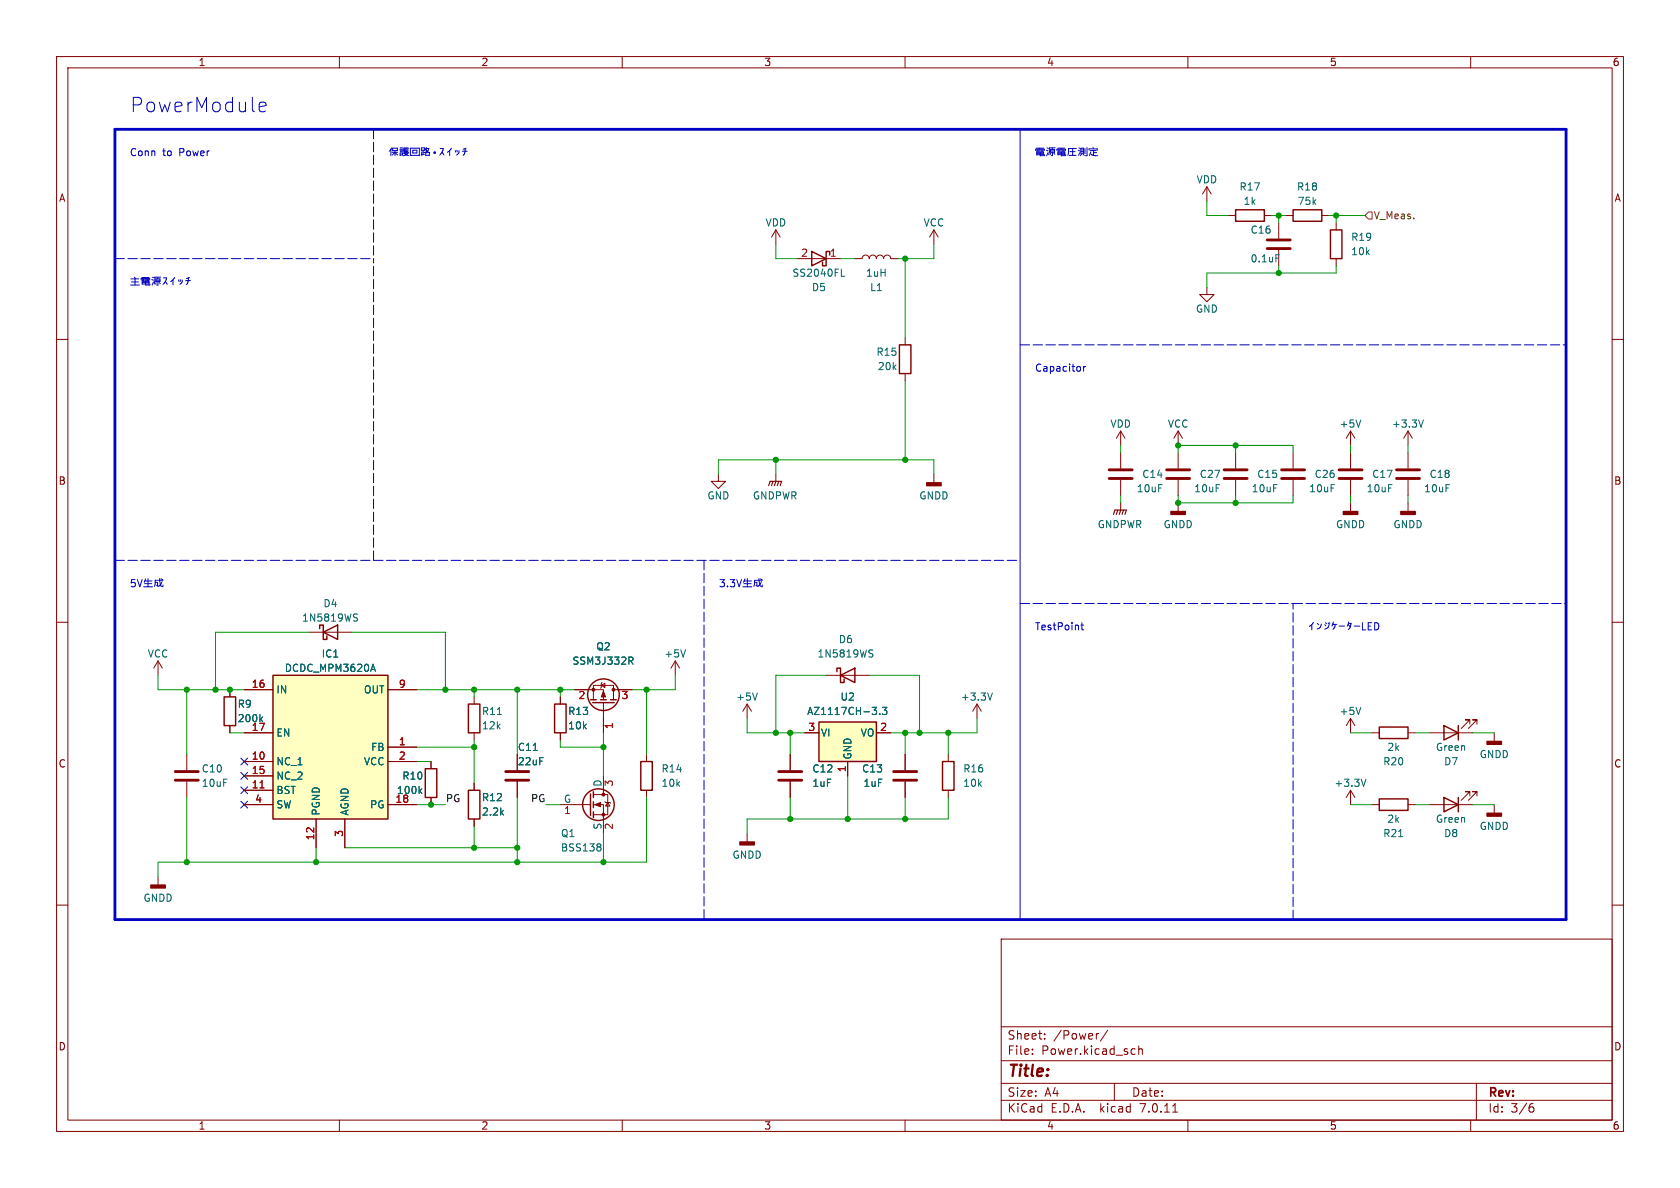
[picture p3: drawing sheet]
<svg xmlns="http://www.w3.org/2000/svg" width="297mm" height="210mm" viewBox="0 0 297 210" stroke-linecap="round" stroke-linejoin="round" font-family="sans-serif">
<g fill="none" stroke="#840000" stroke-width=".18">
<path d="M10 10h277v190h-277zM12 12h273v186h-273zM60 10v2M110 10v2M160 10v2M210 10v2M260 10v2M213.4 33l-.8 1.3M213.4 33v2.6M213.4 33l.7 1.3M217.2 38.1h1.2M223.5 38.1h1.3"/>
<path d="M226.1 39.4v2.8M227.3 38.1h1.3M233.7 38.1h1.2M236.2 39.4v1.2M10 60h2M137.2 40.6v2.6M137.2 40.6l-.8 1.3M137.2 40.6l.7 1.3M141 45.7h7.6M151.1 45.7h1.3a.64 .64 0 0 1 .6-.6 .64 .64 0 0 1 .7 .6 .64 .64 0 0 1 .6-.6 .64 .64 0 0 1 .6 .6 .64 .64 0 0 1 .7-.6 .64 .64 0 0 1 .6 .6 .64 .64 0 0 1 .6-.6 .64 .64 0 0 1 .7 .6h1.2M160 59.7v1.3M165.1 40.6l-.8 1.3"/>
<path d="M165.1 40.6v2.6M165.1 40.6l.8 1.3M213.4 50.8v1.3h1.2l-1.2 1.2-1.3-1.2h1.3M226.1 44.2v2.8M236.2 45.7v1.3M285 60h2M160 66v1.3M198.1 76.2v2.5M198.1 76.2l-.7 1.3M198.1 76.2l.8 1.3M208.3 76.2l-.8 1.3M208.3 76.2v2.5"/>
<path d="M208.3 76.2l.7 1.3M238.8 76.2v2.5M238.8 76.2l-.8 1.3M238.8 76.2l.7 1.3M248.9 76.2l-.7 1.3M248.9 76.2v2.5M248.9 76.2l.8 1.3M127 83.8v1.3h1.3l-1.3 1.3-1.3-1.3h1.3M137.2 83.8v1.3M165.1 83.8v1.5M198.1 80v2.8M198.1 84.8v2.8"/>
<path d="M198.1 88.9v1.3M208.3 80v2.8M208.3 84.8v2.8M208.3 88.9v1.5M218.4 80v2.8M218.4 84.8v2.8M228.6 80v2.8M228.6 84.8v2.8M238.8 80v2.8M238.8 84.8v2.8M238.8 88.9v1.5M248.9 80v2.8"/>
<path d="M248.9 84.8v2.8M248.9 88.9v1.5M10 110h2M27.9 116.8v2.6M27.9 116.8l-.7 1.3M27.9 116.8l.8 1.3M54.6 111.8h7.6M119.4 116.8l-.8 1.3M119.4 116.8v2.6M119.4 116.8l.7 1.3M146 119.4h7.7M285 110h2"/>
<path d="M33 133.4v2.7M33 138.2v2.8M40.6 121.9v1.3M40.6 128.3v1.2M43.2 129.5h5.1M43.2 121.9h5.1M43.2 134.6h5.1M43.2 139.7h5.1M43.2 137.2h5.1M68.6 121.9h5.1M68.6 132.1h5.1M68.6 134.6h5.1"/>
<path d="M76.2 134.6v1.3M83.8 123.2v1.3M83.8 129.5v1.3M83.8 138.4v1.3M91.4 133.4v2.7M91.4 138.2v2.8M99.1 123.2v1.3M99.1 129.5v1.3M101.6 121.9h5.1v1.8M104.9 123.7v-2.5h3.6v2.5M106.3 121.2l.6-.4v.7zM106.4 120.7l-.1 .1v.7l-.1 .2"/>
<path d="M106.7 124.2v5.3M106.7 137.2v3.3M108.5 121.9h3.3M114.3 133.4v1.2M114.3 139.7v1.3M132.1 124.5v2.5M132.1 124.5l-.8 1.2M132.1 124.5l.7 1.2M139.7 133.4v2.7M139.7 138.2v2.8M142.2 129.5h2.6M149.9 134.6v2.6"/>
<path d="M154.9 129.5h2.6M160 133.4v2.7M160 138.2v2.8M167.6 133.4v1.2M167.6 139.7v1.3M172.7 124.5l-.7 1.2M172.7 124.5v2.5M172.7 124.5l.8 1.2M238.8 127v2.5M238.8 139.7v2.5M238.8 139.7l-.8 1.3M238.8 139.7l.7 1.3"/>
<path d="M238.8 127l-.8 1.3M238.8 127l.7 1.3M242.6 129.5h1.2M248.9 129.5h1.3M252.7 129.5h7.6M259.8 128v-.7h-.7h.7l-1.5 1.5M261.1 128v-.7h-.8h.8l-1.5 1.5M264.2 129.5v1.6M10 160h2M27.9 154.9v1.6M43.2 142.2h5.1M55.9 144.8v5.1"/>
<path d="M61 144.8v5.1M68.6 142.2h5.1M76.2 141v1.2M83.8 144.8v1.3M99.1 142.2h5.3M104.9 142.2h1.8v5.1M104.9 140.5h2.5v3.5h-2.5M106.9 141.7l.2 .2h.7l.1 .1M107.4 141.9l.4 .6h-.7zM132.1 147.3v1.5M242.6 142.2h1.2M248.9 142.2h1.3"/>
<path d="M252.7 142.2h7.6M259.8 140.7v-.7h-.7h.7l-1.5 1.5M261.1 140.7v-.7h-.8h.8l-1.5 1.5M264.2 142.2v1.6M285 160h2M177 166h108v32h-108zM60 198v2M110 198v2M160 198v2M177 194.5h108M177 191.5h108M177 187.5h108"/>
<path d="M177 181.5h108M182.5 186.3v.1M182.5 185.5v.1M184.7 183.6v.1M184.7 182.8v.1M194.2 182.7l-.2 .1M195.8 182.1l-1.3 2M197 191.5v3M200.2 185.4l.5 .1M200.7 186.3l-.5 .1M201.3 185.5l.2-.1 .4 .1 .1 .9M201.3 184.9v1.5"/>
<path d="M207.3 196.6h.9M210 198v2M260 198v2M261 191.5v6.5M270.6 195.7h.3l.3 .3-.1 .5-.5 .1M271 195.1l-.4 .1"/>
</g>
<g fill="none" stroke="#840000" stroke-width=".25">
<path d="M218.4 37.1h5.1v2h-5.1zM228.6 37.1h5.1v2h-5.1zM143.5 44.5l2.5 1.2-2.5 1.3zM146.7 45.1v-.6h-.7v2.5h-.6v-.6M235.2 40.6h2v5.1h-2zM159 61h2v5h-2zM48.3 119.4h20.3v25.4h-20.3zM56.5 111.1v-.6h.6v2.5h.7v-.6M57.1 111.8l2.6-1.3v2.5zM148 118.7v-.6h.6v2.6h.6v-.7M148.6 119.4l2.5-1.3v2.6zM39.6 123.2h2.1v5.1h-2.1z"/>
<path d="M75.2 135.9h2v5.1h-2zM82.8 139.7h2v5.1h-2zM82.8 124.5h2v5h-2zM98 124.5h2.1v5h-2.1zM104.4 123.7h1M104.8 124.2h3.8M104.9 140v1M106.2 123.7h1M107.9 123.7h1.1M113.3 134.6h2v5.1h-2zM144.8 127.6h10.1v7h-10.1zM166.6 134.6h2.1v5.1h-2.1z"/>
<path d="M243.8 128.5h5.1v2.1h-5.1zM255.3 128.3l2.5 1.2-2.5 1.3zM257.8 128.3v2.5M104.4 140.3v3.8M104.9 141.7v1M104.9 143.5v1M243.8 141.2h5.1v2.1h-5.1zM255.3 141l2.5 1.2-2.5 1.3zM257.8 141v2.5"/>
<circle cx="106.7" cy="122.8" r="2.79"/>
<circle cx="105.8" cy="142.2" r="2.79"/>
</g>
<g fill="none" stroke="#840000" stroke-width=".51">
<path d="M224 43.9h4.1M224 42.4h4.1M196.1 84.6h4.1M196.1 83.1h4.1M206.2 84.6h4.1M206.2 83.1h4.1M216.4 84.6h4.1M216.4 83.1h4.1M226.6 84.6h4M226.6 83.1h4M236.7 84.6h4.1M236.7 83.1h4.1"/>
<path d="M246.9 84.6h4.1M246.9 83.1h4.1M31 137.9h4.1M31 136.4h4.1M89.4 137.9h4.1M89.4 136.4h4.1M137.7 137.9h4M137.7 136.4h4M158 137.9h4.1M158 136.4h4.1"/>
</g>
<g fill="#840000" stroke="#840000" stroke-width=".25">
<path d="M237.5 90.4h2.5v.5h-2.5z"/>
<path d="M130.8 148.8h2.5v.6h-2.5z"/>
<path d="M163.8 85.3h2.6v.6h-2.6z"/>
<path d="M247.6 90.4h2.6v.5h-2.6z"/>
<path d="M262.9 131.1h2.5v.5h-2.5z"/>
<path d="M262.9 143.8h2.5v.5h-2.5z"/>
<path d="M207 90.4h2.5v.5h-2.5z"/>
<path d="M26.7 156.5h2.5v.5h-2.5z"/>
</g>
<g fill="none" stroke="#006464" stroke-width=".18">
<path d="M148.7 48.8h.6M225.6 45h.6M240.6 74.2l-.4 1.3M251.6 74.2l-.4 1.3M62.7 109.1l.4 .2 .1 .3-.2 .2h-.3M62.7 108.5l.5 .1M65.6 118.3h.7M65.9 117.4l.5 1.3M111.2 116.1h.5l.2 .3-.1 .4h-.6M111.5 116.8l.4 .6M121.2 114.9l-.4 1.2M153.8 115.5l.4 .1 .1 .3-.2 .2h-.3"/>
<path d="M153.8 114.9h.5M46.1 127.1l.3 .5M46.4 126.7l-.4 .5M74.2 139.8l.4 .5M74.6 139.4l-.5 .5M87.9 126.3h.7M94.3 132.7h.7M133.9 122.5l-.4 1.3M154.2 125h.8l-.5 .5M154.9 125.6v.6M155.5 126.2v.1M156 125h.8l-.4 .5 .3 .1v.6l-.2 .1-.5-.1"/>
<path d="M175.4 122.5l-.4 1.3M240.6 125l-.4 1.3M241.5 137.7l-.4 1.3M106 149.2l.2 .2-.2 .3 .2 .3v.2l-.2 .2M247.3 147.9h.7"/>
</g>
<g fill="#840000" stroke="#840000" stroke-width=".18">
<path d="M105.2 142.2l1-.3v.7z"/>
<path d="M106.7 122.2l.4 1h-.8z"/>
<circle cx="106.7" cy="144" r=".25"/>
<circle cx="106.7" cy="140.5" r=".25"/>
<circle cx="104.9" cy="121.9" r=".25"/>
<circle cx="108.5" cy="121.9" r=".25"/>
</g>
<g fill="#ffffc2" stroke="#ffffc2" stroke-width=".18">
<path d="M144.8 127.6h10.1v7h-10.1z"/>
<path d="M48.3 119.4h20.3v25.4h-20.3z"/>
</g>
<path d="M135.9 85.9l.2-.8h2.1l-.3 .8M136.7 85.1l-.3 .8M137.2 85.1l-.3 .8M137.7 85.1l-.3 .8M196.8 90.9l.3-.7h2l-.2 .7M197.6 90.2l-.2 .7M198.1 90.2l-.2 .7M198.6 90.2l-.2 .7" fill="none" stroke="#840000" stroke-width=".2"/>
<path d="M46 139.3h.7" fill="none" stroke="#a90000" stroke-width=".18"/>
<path d="M241.9 37.5h.7v1.2h-.7l-.6-.6z" fill="none" stroke="#725600" stroke-width=".18"/>
<g fill="none" stroke="#0000c2" stroke-width=".18">
<path d="M45.8 18.9l1.2-.2-.1-.5-.7-.1-.4 .3v1l.1 .2 .3 .2 .7-.2M180.3 22.9v139.7M191.6 64.8v.8M191.9 64.8l-.3 .2M23.9 102.5h-.6l-.1 .6 .2-.2 .4 .1 .1 .2v.4l-.2 .1-.5-.1M24.3 102.5l.4 1.2 .4-1.2M25.4 103.7h1.6M25.6 103.2h1.2M25.6 102.7h1.3M25.7 102.3l-.2 .6M26.2 102.3v1.4M27.4 102.9h.5v.6h-.2"/>
<path d="M28.2 102.3l.2 1.2 .4 .2v-.3M28.5 102.3l.3 .2M28.6 102.8l-.1 .4-.4 .4-.2 .1M28.8 102.6h-1.4l-.1 1.1M127.3 102.5h.8l-.5 .4 .4 .2v.5l-.2 .1-.5-.1M128.6 103.6v.1M129.1 102.5h.8l-.4 .4 .3 .2v.5l-.2 .1-.5-.1M130.2 102.5l.5 1.2 .4-1.2M131.3 103.7h1.6M131.5 103.2h1.3M131.6 102.7h1.2M131.7 102.3l-.2 .6"/>
<path d="M132.1 102.3v1.4M133.4 102.9h.4v.6h-.2M134.2 102.3l.2 1.2 .3 .2 .1-.3M134.4 102.3l.3 .2M134.6 102.8l-.2 .4-.3 .4-.3 .1M134.8 102.6h-1.4l-.1 1.1M191.1 110.5h.5M191.3 110.1v1.1l.3 .1M231.9 110.4v.9M231.9 110.4l-.4 .3M232.2 110l-.3 .4M232.9 110.2l.2 .2"/>
<path d="M233.6 110.3a.84 .84 0 0 1-.7 .9M234.2 110.4l.2 .2M234.3 110.1l.2 .2M234.8 110.1l.1 .2M235 110.4a.96 .96 0 0 1-.8 .8M235 110.1l.1 .1M235.7 110.4h.6M235.7 110l-.2 .7M236 110.4v.5l-.3 .4M236.7 110.7h1M238.4 110.4l.3 .4M238.4 110l-.2 .7"/>
<path d="M238.4 110.2h.5l-.2 .7-.3 .4M239.4 110.7h1M240.9 110.1v1.2h.6M241.9 110.7h.4M242.5 110.1h-.6v1.2h.6M243 110.1a.64 .64 0 0 1 .8 .6 .64 .64 0 0 1-.8 .6z"/>
</g>
<path d="M66 22.9v22.8M20.3 45.7h45.7M180.3 61h96.6M20.3 99.1h160M66 99.1v-53.4M124.5 99.1v63.5M180.3 106.7h48.3M228.6 106.7h48.3M228.6 162.6v-55.9" fill="none" stroke="#0000c2" stroke-width=".18" stroke-dasharray="1.7 .6"/>
<path d="M20.3 22.9h256.6v139.7h-256.6z" fill="none" stroke="#0000c2" stroke-width=".5"/>
<g fill="none" stroke="#009600" stroke-width=".18">
<path d="M213.4 35.6v2.5h3.8M224.8 38.1h2.5M226.1 38.1v1.3M234.9 38.1h6.4M236.2 38.1v1.3M137.2 43.2v2.5h3.8M148.6 45.7h2.5M160 45.7v14M165.1 43.2v2.5h-6.4M226.1 47v1.3M236.2 47v1.3h-22.8v2.5M160 67.3v14"/>
<path d="M198.1 78.7v1.3M218.4 78.7v1.3M238.8 78.7v1.3M248.9 78.7v1.3M127 83.8v-2.5h38.1v2.5M137.2 81.3v2.5M198.1 87.6v1.3M208.3 80v-1.3h20.3v1.3M208.3 87.6v1.3h20.3v-1.3M218.4 87.6v1.3M238.8 87.6v1.3M248.9 87.6v1.3"/>
<path d="M27.9 119.4v2.5h15.3M54.6 111.8h-16.5v10.1M62.2 111.8h16.5v10.1M119.4 119.4v2.5h-7.6M146 119.4h-8.8v10.1M153.7 119.4h8.9v10.1M33 121.9v11.5M40.6 129.5h2.6M73.7 121.9h27.9M73.7 132.1h10.1M73.7 134.6h2.5M83.8 121.9v1.3"/>
<path d="M83.8 130.8v7.6M91.4 121.9v11.5M99.1 130.8v1.3h7.6M99.1 121.9v1.3M106.7 129.5v7.7M114.3 121.9v11.5M132.1 127v2.5h10.1M139.7 129.5v3.9M149.9 137.2v7.6M160 129.5v3.9M167.6 129.5v3.9M172.7 127v2.5h-15.2"/>
<path d="M238.8 129.5h3.8M250.2 129.5h2.5M260.3 129.5h3.9M33 141v11.4M55.9 149.9v2.5M61 149.9h30.4M73.7 142.2h5M83.8 146.1v3.8M91.4 141v11.4M96.5 142.2h2.6M106.7 147.3v5.1M114.3 141v11.4h-86.4v2.5"/>
<path d="M139.7 141v3.8M160 141v3.8M167.6 141v3.8h-35.5v2.5M238.8 142.2h3.8M250.2 142.2h2.5M260.3 142.2h3.9"/>
</g>
<path d="M42.6 139.1l1.2 1.2M42.6 136.6l1.2 1.2M42.6 134l1.2 1.2M43.8 139.1l-1.2 1.2M43.8 136.6l-1.2 1.2M43.8 134l-1.2 1.2M42.6 141.6l1.2 1.2M43.8 141.6l-1.2 1.2" fill="none" stroke="#000084" stroke-width=".18"/>
<g fill="#009600" stroke="#009600" stroke-width=".18">
<circle cx="139.7" cy="129.5" r=".46"/>
<circle cx="137.2" cy="129.5" r=".46"/>
<circle cx="167.6" cy="129.5" r=".46"/>
<circle cx="162.6" cy="129.5" r=".46"/>
<circle cx="160" cy="144.8" r=".46"/>
<circle cx="160" cy="129.5" r=".46"/>
<circle cx="149.9" cy="144.8" r=".46"/>
<circle cx="139.7" cy="144.8" r=".46"/>
<circle cx="137.2" cy="81.3" r=".46"/>
<circle cx="40.6" cy="121.9" r=".46"/>
<circle cx="33" cy="152.4" r=".46"/>
<circle cx="55.9" cy="152.4" r=".46"/>
<circle cx="33" cy="121.9" r=".46"/>
<circle cx="38.1" cy="121.9" r=".46"/>
<circle cx="226.1" cy="48.3" r=".46"/>
<circle cx="91.4" cy="149.9" r=".46"/>
<circle cx="91.4" cy="152.4" r=".46"/>
<circle cx="83.8" cy="121.9" r=".46"/>
<circle cx="91.4" cy="121.9" r=".46"/>
<circle cx="99.1" cy="121.9" r=".46"/>
<circle cx="76.2" cy="142.2" r=".46"/>
<circle cx="83.8" cy="132.1" r=".46"/>
<circle cx="106.7" cy="132.1" r=".46"/>
<circle cx="114.3" cy="121.9" r=".46"/>
<circle cx="83.8" cy="149.9" r=".46"/>
<circle cx="78.7" cy="121.9" r=".46"/>
<circle cx="106.7" cy="152.4" r=".46"/>
<circle cx="208.3" cy="78.7" r=".46"/>
<circle cx="160" cy="45.7" r=".46"/>
<circle cx="208.3" cy="88.9" r=".46"/>
<circle cx="218.4" cy="88.9" r=".46"/>
<circle cx="160" cy="81.3" r=".46"/>
<circle cx="218.4" cy="78.7" r=".46"/>
<circle cx="226.1" cy="38.1" r=".46"/>
<circle cx="236.2" cy="38.1" r=".46"/>
</g>
<text font-size="3.5" fill="#0000c2" x="22.9" y="20.1">PowerModule</text>
<text font-size="2.8" fill="#840000" x="178" y="190.9">Title:</text>
<g font-size="2.1" fill="#840000">
<text x="178" y="184">Sheet:</text>
<text x="186.2" y="184">/Power/</text>
<text x="178" y="186.7">File:</text>
<text x="184.1" y="186.7">Power.kicad_sch</text>
<text x="178" y="196.9">KiCad</text>
<text x="178" y="194.1">Size:</text>
<text x="184.7" y="194.1">A4</text>
<text x="185.7" y="196.9">E.D.A.</text>
<text x="194.6" y="196.9">kicad</text>
<text x="200" y="194.1">Date:</text>
<text x="201.8" y="196.9">7.0.11</text>
<text x="263" y="194.3">Rev:</text>
<text x="263" y="196.9">Id:</text>
<text x="267.1" y="196.9">3/6</text>
</g>
<g font-size="1.8" fill="#840000">
<text x="35" y="11.9">1</text>
<text x="85" y="11.9">2</text>
<text x="135" y="11.9">3</text>
<text x="185" y="11.9">4</text>
<text x="235" y="11.9">5</text>
<text x="285" y="11.9">6</text>
<text x="10.3" y="35.9">A</text>
<text x="285.3" y="35.9">A</text>
<text x="10.3" y="85.9">B</text>
<text x="285.3" y="85.9">B</text>
<text x="10.3" y="135.9">C</text>
<text x="285.3" y="135.9">C</text>
<text x="10.3" y="185.9">D</text>
<text x="285.3" y="185.9">D</text>
<text x="35" y="199.9">1</text>
<text x="85" y="199.9">2</text>
<text x="135" y="199.9">3</text>
<text x="185" y="199.9">4</text>
<text x="235" y="199.9">5</text>
<text x="285" y="199.9">6</text>
</g>
<g font-size="1.8" fill="#0000c2">
<text x="22.9" y="27.7">Conn</text>
<text x="28.7" y="27.7">to</text>
<text x="31.8" y="27.7">Power</text>
<text x="68.6" y="27.7">þÿOÝ‹wVÞ•ï0û0¹0¤0Ã0Á</text>
<text x="182.9" y="27.7">þÿ–ûn•–ûW'n,[š</text>
<text x="22.9" y="50.6">þÿN;–ûn•0¹0¤0Ã0Á</text>
<text x="182.9" y="65.8">Capacitor</text>
<text x="182.9" y="111.5">TestPoint</text>
</g>
<g font-size="1.8" fill="#006464">
<text x="211.4" y="32.6">VDD</text>
<text x="219" y="33.9">R17</text>
<text x="229.2" y="33.9">R18</text>
<text x="135.2" y="40.2">VDD</text>
<text x="163.2" y="40.2">VCC</text>
<text x="219.8" y="36.4">1k</text>
<text x="221" y="41.5">C16</text>
<text x="229.3" y="36.4">75k</text>
<text x="221" y="46.6">0.1uF</text>
<text x="238.8" y="45.3">10k</text>
<text x="238.8" y="42.8">R19</text>
<text x="140" y="49.1">SS2040FL</text>
<text x="143.4" y="51.7">D5</text>
<text x="153" y="49.1">1uH</text>
<text x="153.7" y="51.7">L1</text>
<text x="211.3" y="55.5">GND</text>
<text x="154.8" y="63.1">R15</text>
<text x="155.1" y="65.6">20k</text>
<text x="196.2" y="75.8">VDD</text>
<text x="206.4" y="75.8">VCC</text>
<text x="236.7" y="75.8">+5V</text>
<text x="246" y="75.8">+3.3V</text>
<text x="125" y="88.5">GND</text>
<text x="133" y="88.5">GNDPWR</text>
<text x="162.4" y="88.5">GNDD</text>
<text x="200.9" y="87.2">10uF</text>
<text x="201.8" y="84.7">C14</text>
<text x="211" y="87.2">10uF</text>
<text x="212" y="84.7">C27</text>
<text x="221.2" y="87.2">10uF</text>
<text x="222.2" y="84.7">C15</text>
<text x="231.4" y="87.2">10uF</text>
<text x="232.3" y="84.7">C26</text>
<text x="241.5" y="87.2">10uF</text>
<text x="242.5" y="84.7">C17</text>
<text x="251.7" y="87.2">10uF</text>
<text x="252.6" y="84.7">C18</text>
<text x="194" y="93.6">GNDPWR</text>
<text x="205.6" y="93.6">GNDD</text>
<text x="236.1" y="93.6">GNDD</text>
<text x="246.2" y="93.6">GNDD</text>
<text x="57.1" y="107.5">D4</text>
<text x="53.3" y="110.1">1N5819WS</text>
<text x="148.2" y="113.9">D6</text>
<text x="26" y="116.4">VCC</text>
<text x="50.2" y="119">DCDC_MPM3620A</text>
<text x="56.8" y="116.4">IC1</text>
<text x="101.1" y="117.7">SSM3J332R</text>
<text x="105.3" y="115.2">Q2</text>
<text x="117.3" y="116.4">+5V</text>
<text x="144.4" y="116.4">1N5819WS</text>
<text x="41.9" y="125.3">R9</text>
<text x="48.8" y="122.8">IN</text>
<text x="64.2" y="122.8">OUT</text>
<text x="130" y="124.1">+5V</text>
<text x="148.5" y="124.1">U2</text>
<text x="169.8" y="124.1">+3.3V</text>
<text x="41.9" y="127.9">200k</text>
<text x="44.4" y="129.3">17</text>
<text x="48.8" y="130.4">EN</text>
<text x="85.1" y="129.1">12k</text>
<text x="85.1" y="126.6">R11</text>
<text x="100.3" y="129.1">10k</text>
<text x="100.3" y="126.6">R13</text>
<text x="142.6" y="126.6">AZ1117CH-3.3</text>
<text x="145" y="130.4">VI</text>
<text x="152.1" y="130.4">VO</text>
<text x="236.7" y="126.6">+5V</text>
<text x="35.6" y="136.8">C10</text>
<text x="48.8" y="135.5">NC_1</text>
<text x="64.2" y="135.5">VCC</text>
<text x="65.5" y="132.9">FB</text>
<text x="91.4" y="132.9">C11</text>
<text x="91.4" y="135.5">22uF</text>
<text x="116.8" y="136.8">R14</text>
<text x="143.5" y="136.8">C12</text>
<text x="150.7" y="134.4" transform="rotate(-90 150.7 134.4)">GND</text>
<text x="152.3" y="136.8">C13</text>
<text x="170.2" y="136.8">R16</text>
<text x="244.4" y="135.5">R20</text>
<text x="245.2" y="132.9">2k</text>
<text x="253.7" y="132.9">Green</text>
<text x="255.2" y="135.5">D7</text>
<text x="261.5" y="134.2">GNDD</text>
<text x="35.6" y="139.3">10uF</text>
<text x="48.8" y="140.6">BST</text>
<text x="48.8" y="138">NC_2</text>
<text x="48.8" y="143.1">SW</text>
<text x="65.3" y="143.1">PG</text>
<text x="70.1" y="140.6">100k</text>
<text x="71" y="138">R10</text>
<text x="85.1" y="141.8">R12</text>
<text x="99.6" y="142">G</text>
<text x="106.4" y="139.2" transform="rotate(-90 106.4 139.2)">D</text>
<text x="116.8" y="139.3">10k</text>
<text x="143.5" y="139.3">1uF</text>
<text x="152.6" y="139.3">1uF</text>
<text x="170.2" y="139.3">10k</text>
<text x="235.8" y="139.3">+3.3V</text>
<text x="56.7" y="144.3" transform="rotate(-90 56.7 144.3)">PGND</text>
<text x="61.8" y="144.3" transform="rotate(-90 61.8 144.3)">AGND</text>
<text x="85.1" y="144.4">2.2k</text>
<text x="99.1" y="148.2">Q1</text>
<text x="106.4" y="146.8" transform="rotate(-90 106.4 146.8)">S</text>
<text x="244.4" y="148.2">R21</text>
<text x="245.2" y="145.6">2k</text>
<text x="253.7" y="145.6">Green</text>
<text x="255.2" y="148.2">D8</text>
<text x="261.5" y="146.9">GNDD</text>
<text x="99.1" y="150.7">BSS138</text>
<text x="129.4" y="152">GNDD</text>
<text x="25.3" y="159.6">GNDD</text>
</g>
<text font-size="1.8" fill="#725600" x="242.8" y="39">V_Meas.</text>
<g font-size="1.8" fill="#a90000">
<text x="141.5" y="45.5">2</text>
<text x="146.6" y="45.5">1</text>
<text x="44.4" y="121.7">16</text>
<text x="70.4" y="121.7">9</text>
<text x="102.2" y="123.9">2</text>
<text x="109.8" y="123.9">3</text>
<text x="70.4" y="131.8">1</text>
<text x="108.7" y="129" transform="rotate(-90 108.7 129)">1</text>
<text x="142.8" y="129.3">3</text>
<text x="155.5" y="129.3">2</text>
<text x="44.4" y="134.4">10</text>
<text x="44.4" y="136.9">15</text>
<text x="70.4" y="134.4">2</text>
<text x="149.6" y="136.6" transform="rotate(-90 149.6 136.6)">1</text>
<text x="44.4" y="139.4">11</text>
<text x="45" y="142">4</text>
<text x="69.8" y="142">18</text>
<text x="108.7" y="139.1" transform="rotate(-90 108.7 139.1)">3</text>
<text x="55.6" y="148.6" transform="rotate(-90 55.6 148.6)">12</text>
<text x="60.7" y="148" transform="rotate(-90 60.7 148)">3</text>
<text x="99.6" y="144.2">1</text>
<text x="108.7" y="146.8" transform="rotate(-90 108.7 146.8)">2</text>
</g>
<g font-size="1.8" fill="#0f0f0f">
<text x="78.7" y="141.9">PG</text>
<text x="93.8" y="141.9">PG</text>
</g>
</svg>
